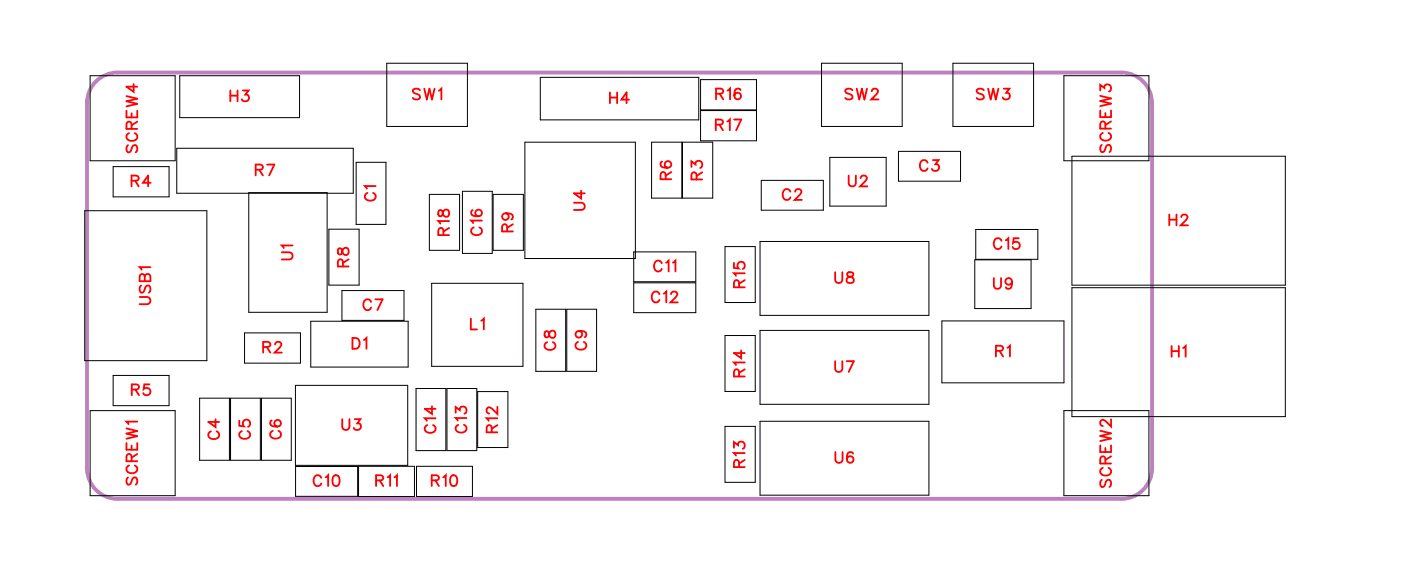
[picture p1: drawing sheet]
<svg xmlns="http://www.w3.org/2000/svg" width="92mm" height="38mm" viewBox="0 0 92 38" stroke-linecap="round" stroke-linejoin="round" font-family="sans-serif">
<path d="M6.3 5.4l.4-.4 .5-.2h.5h66a2 2 0 0 1 2 2v24a2 2 0 0 1-2 2h-66a2 2 0 0 1-2-2v-24l.1-.6 .2-.4z" fill="none" stroke="#bf80bf" stroke-width=".25"/>
<g fill="none" stroke="#000" stroke-width=".07">
<path d="M5.6 13.8h8v9.9h-8zM5.9 5h5.6v5.6h-5.6zM7.4 10.9h3.7v2h-3.7zM11.6 9.7h11.6v3h-11.6zM11.8 5h7.9v2.7h-7.9zM16.4 12.7h5.1v7.8h-5.1zM21.6 15.1h2v3.6h-2zM22.5 19.1h4.1v1.9h-4.1zM23.4 10.7h2v4h-2zM25.4 4.2h5.3v4.1h-5.3zM28.2 12.8h2v3.6h-2zM28.4 18.6h6v5.5h-6z"/>
<path d="M30.4 12.6h2v4h-2zM32.4 12.8h2v3.6h-2zM34.5 9.3h7.3v7.7h-7.3zM35.5 5.1h10.4v2.8h-10.4zM41.7 16.5h4v2h-4zM41.7 18.6h4v1.9h-4zM42.8 9.3h2v3.7h-2zM44.9 9.3h1.9v3.7h-1.9zM46 5.2h3.7v2h-3.7zM46 7.3h3.7v1.9h-3.7zM47.7 16.2h1.9v3.7h-1.9zM50 15.9h11.1v4.8h-11.1z"/>
<path d="M50 11.8h4.1v2h-4.1zM54 4.2h5.3v4.1h-5.3zM54.5 10.3h3.7v3.2h-3.7zM59 9.9h4.1v2h-4.1zM62.6 4.2h5.3v4.1h-5.3zM64.1 17.1h3.7v3.2h-3.7zM64.1 15.1h4.1v1.9h-4.1zM69.9 5h5.6v5.6h-5.6zM70.5 10.3h14v8.4h-14zM70.5 18.9h14v8.5h-14zM5.9 27h5.6v5.6h-5.6zM7.4 24.7h3.7v1.9h-3.7z"/>
<path d="M13.1 26.2h2v4h-2zM15.2 26.2h1.9v4h-1.9zM16.1 21.9h3.6v2h-3.6zM17.2 26.2h1.9v4h-1.9zM19.4 25.3h7.4v5.3h-7.4zM19.4 30.6h4.1v2h-4.1zM20.4 21.1h6.4v3h-6.4zM23.6 30.6h3.6v2h-3.6zM27.3 25.5h2v4.1h-2zM27.4 30.6h3.6v2h-3.6zM29.4 25.5h1.9v4.1h-1.9zM31.4 25.7h2v3.7h-2z"/>
<path d="M35.2 20.3h2v4.1h-2zM37.2 20.3h2v4.1h-2zM47.7 28h1.9v3.7h-1.9zM47.7 22h1.9v3.7h-1.9zM50 21.7h11.1v4.9h-11.1zM50 27.7h11.1v4.8h-11.1zM61.9 21.1h8v4h-8zM69.9 27h5.6v5.6h-5.6z"/>
</g>
<g fill="none" stroke="#f00" stroke-width=".12">
<path d="M8.3 7.3v.4h.7v-.4M8.3 6.3l.7 .2-.7 .2 .7 .1-.7 .2M8.4 9.5l-.1 .2 .1 .3 .2-.1 .2-.4h.1l.1 .2-.1 .3M8.5 8.7a.26 .26 0 0 0-.2 .3 .26 .26 0 0 0 .3 .3h.2a.26 .26 0 0 0 .2-.3 .26 .26 0 0 0-.1-.3M8.6 11.9l.4-.1 .1-.1-.2-.2h-.3v.7M8.6 8.5v-.4l-.2-.1-.1 .5h.7M8.6 7.4v.3M8.8 5.5v.5l-.5-.3h.7M8.9 11.9l.2 .3M9 8l-.4 .2M9.2 19.5h.5l.2 .2-.1 .2-.6 .1M9.3 18.8l-.1 .1 .1 .3h.1l.3-.4h.1l.1 .1-.1 .3"/>
<path d="M9.5 18.2l-.1-.2h-.2v.5h.7v-.3l-.1-.2-.3 .1v.4M9.9 17.6h-.7l.1 .1M9.9 12h-.5l.3-.5v.7M15.1 5.9v.8M15.1 6.3h.5M15.6 5.9v.8M16 5.9h.3l-.2 .3a.24 .24 0 0 1 .2 .4 .24 .24 0 0 1-.4-.1M16.8 11.1h.4l.1-.2-.2-.1h-.3v.7M17 11.1l.3 .4M17.6 10.8h.4l-.3 .7M18.5 16.6h.5l.2 .2-.1 .2h-.6M19.2 16.1h-.7l.2 .2"/>
<path d="M22.2 16.3v.4h.2l.3-.4a.24 .24 0 0 1 .2 .2 .24 .24 0 0 1-.2 .3l-.2-.2-.1-.3zM22.5 17.5v-.4l-.2-.1-.1 .2v.3h.7M22.9 17l-.4 .3M24.2 12.7a.26 .26 0 0 0-.2 .3 .26 .26 0 0 0 .3 .2h.1a.26 .26 0 0 0 .3-.2 .26 .26 0 0 0-.2-.3M24.4 19.8a.26 .26 0 0 0-.3-.1 .26 .26 0 0 0-.2 .2v.2a.26 .26 0 0 0 .2 .3 .26 .26 0 0 0 .3-.2M24.7 19.7h.4l-.3 .7M24.7 12.2h-.7l.1 .2M27.6 5.9l-.2-.1-.3 .1 .1 .2 .4 .2v.1l-.2 .1-.3-.1M27.9 5.8l.2 .7 .1-.7 .2 .7 .2-.7M28.8 13.8v.4h.2l.3-.4a.24 .24 0 0 1 .2 .2 .24 .24 0 0 1-.2 .2l-.2-.1-.1-.3zM28.8 6l.2-.2v.7M29.1 15.4v-.4h-.2l-.1 .1v.3h.7"/>
<path d="M29.5 14.5h-.7l.1 .2M29.5 15l-.4 .2M31.1 13.8h-.1a.35 .35 0 0 0 .3 .5 .35 .35 0 0 0 .4-.3 .22 .22 0 0 0-.2-.2 .22 .22 0 0 0-.3 .2 .22 .22 0 0 0 .2 .2M31.1 14.9a.26 .26 0 0 0-.1 .3 .26 .26 0 0 0 .2 .2h.2a.26 .26 0 0 0 .3-.2 .26 .26 0 0 0-.2-.3M31.7 14.5h-.7l.1 .2M33.2 14a.22 .22 0 0 1 .2 .3 .22 .22 0 0 1-.3 .1 .22 .22 0 0 1 0-.4h.1a.34 .34 0 0 1 .5 .3l-.1 .1M33.3 15.2v-.4l-.2-.1-.1 .2v.3h.7M33.7 14.7l-.4 .3M37.7 13.3h.5l.2 .2-.1 .3h-.6M38.2 12.5v.5l-.5-.3h.7M40.1 6.1v.7M40.1 6.4h.5"/>
<path d="M40.6 6.1v.7M41.3 6.5h-.5l.4-.4v.7M43.3 19.3a.26 .26 0 0 0-.3-.1 .26 .26 0 0 0-.2 .2v.2a.26 .26 0 0 0 .2 .3 .26 .26 0 0 0 .3-.2M43.5 17.3a.26 .26 0 0 0-.3-.2 .26 .26 0 0 0-.2 .3v.2a.26 .26 0 0 0 .2 .2 .26 .26 0 0 0 .3-.1M43.5 10.6h-.1a.35 .35 0 0 0 .3 .5 .35 .35 0 0 0 .4-.3 .22 .22 0 0 0-.2-.2 .22 .22 0 0 0-.2 .2 .22 .22 0 0 0 .2 .2M43.6 19.3l.2-.1v.7M43.7 11.8v-.4l-.2-.1-.1 .2v.3h.7M43.8 17.3l.1-.2v.7M44.1 19.3l.1-.1h.2l.1 .1-.1 .2-.3 .4h.4M44.1 11.3l-.4 .2M44.2 17.3l.2-.2v.7M45.4 11v-.4l.3 .2a.24 .24 0 0 1 .4-.2 .24 .24 0 0 1-.1 .4"/>
<path d="M45.8 11.8l-.1-.4-.1-.1-.2 .2v.3h.8M46.2 11.3l-.4 .3M47 8.2h.4l.1-.2-.2-.1h-.3v.7M47.1 6.2l.4-.1v-.1l-.1-.2h-.3v.7M47.3 8.2l.2 .4M47.3 6.2l.2 .3M47.8 8l.2-.1v.7M47.8 6l.2-.2v.7M48.2 17.3v.3h.3a.25 .25 0 0 1 0-.3 .25 .25 0 0 1 .4 0 .25 .25 0 0 1-.1 .4M48.2 7.9h.5l-.3 .7M48.6 18.9l-.1-.4-.1-.1-.2 .2v.3h.7M48.7 5.9h-.1a.35 .35 0 0 0-.4 .2 .35 .35 0 0 0 .3 .4 .22 .22 0 0 0 .2-.2 .22 .22 0 0 0-.2-.2 .22 .22 0 0 0-.2 .2"/>
<path d="M48.9 18h-.7l.2 .1M48.9 18.4l-.3 .2M51.9 12.6a.26 .26 0 0 0-.2-.2 .26 .26 0 0 0-.3 .3v.2a.26 .26 0 0 0 .3 .2 .26 .26 0 0 0 .2-.1M52.3 12.6l.1-.2h.1l.2 .2-.1 .2-.4 .3h.5M54.9 17.9v.5l.2 .2 .2-.1 .1-.6M55.7 17.9v.2l.3 .1 .1 .2a.24 .24 0 0 1-.2 .2 .24 .24 0 0 1-.3-.2l.5-.3-.1-.2zM55.8 11.5v.5l.2 .2 .2-.1 .1-.6M56 5.9l-.1-.1-.3 .1v.2l.4 .2v.1l-.1 .1-.3-.1M56.3 5.8l.2 .7 .1-.7 .2 .7 .2-.7M56.6 11.7l.1-.2h.1l.2 .2-.1 .2-.4 .3h.5M57.3 6l.1-.2h.2l.1 .2-.1 .2-.3 .3h.4M61 10.7a.26 .26 0 0 0-.3-.2 .26 .26 0 0 0-.2 .3v.2a.26 .26 0 0 0 .2 .2 .26 .26 0 0 0 .3-.1"/>
<path d="M61.3 10.5h.4l-.2 .3a.24 .24 0 0 1 .2 .4 .25 .25 0 0 1-.5-.1M64.7 5.9l-.2-.1-.3 .1 .1 .2 .4 .2v.1l-.2 .1-.3-.1M64.9 5.8l.2 .7 .2-.7 .1 .7 .2-.7M65.3 18.3v.5l.2 .2 .3-.1v-.6M65.8 15.8a.26 .26 0 0 0-.3-.2 .26 .26 0 0 0-.2 .3v.2a.26 .26 0 0 0 .2 .3 .26 .26 0 0 0 .3-.2M66 5.8h.3l-.2 .3a.24 .24 0 0 1 .2 .4 .24 .24 0 0 1-.4-.1M66.1 15.8l.2-.2v.8M66.5 18.5a.22 .22 0 0 1-.3 .2 .22 .22 0 0 1-.1-.4 .22 .22 0 0 1 .4 .1v.1a.34 .34 0 0 1-.3 .5l-.1-.1M67 15.6h-.4v.4a.25 .25 0 0 1 .4-.1 .25 .25 0 0 1-.1 .4 .25 .25 0 0 1-.3-.1M72.3 5.9v-.3l.3 .2a.24 .24 0 0 1 .4-.2 .24 .24 0 0 1-.1 .4M72.3 7.3v.4h.7v-.4M72.3 6.3l.7 .2-.7 .1 .7 .2-.7 .2"/>
<path d="M72.4 9.5l-.1 .2 .1 .3 .2-.1 .2-.3 .1-.1 .1 .2-.1 .3M72.5 8.7a.26 .26 0 0 0-.2 .3 .26 .26 0 0 0 .3 .2h.2a.26 .26 0 0 0 .2-.2 .26 .26 0 0 0-.1-.3M72.6 8.4v-.4h-.2l-.1 .4h.7M72.6 7.4v.3M73 8l-.4 .2M76.9 14.1v.7M76.9 14.4h.4M77.3 14.1v.7M77.6 14.3l.2-.2h.1l.1 .1-.1 .3-.3 .3h.5M8.3 29.1v.4h.7v-.4M8.3 28.1l.7 .2-.7 .2 .7 .2-.7 .1M8.4 31.4l-.1 .1 .1 .3h.2l.2-.4h.1l.1 .1-.1 .3"/>
<path d="M8.5 30.6a.26 .26 0 0 0-.2 .3 .26 .26 0 0 0 .3 .2h.2a.26 .26 0 0 0 .2-.2 .26 .26 0 0 0-.1-.3M8.6 30.3v-.4h-.2l-.1 .4h.7M8.6 29.3v.2M8.7 25.6h.4v-.2l-.1-.2h-.3v.8M8.9 25.6l.2 .4M9 27.7h-.7l.1 .2M9 29.8l-.4 .3M9.8 25.2h-.3l-.1 .4a.25 .25 0 0 1 .4-.1 .25 .25 0 0 1 0 .4 .25 .25 0 0 1-.4-.1M13.9 28.3a.26 .26 0 0 0-.2 .3 .26 .26 0 0 0 .3 .2h.1a.26 .26 0 0 0 .3-.2 .26 .26 0 0 0-.2-.3M14.2 27.5v.6l-.5-.4h.7M15.7 27.6v.4h.3a.25 .25 0 0 1 0-.4 .25 .25 0 0 1 .4 .1 .25 .25 0 0 1-.1 .3M15.9 28.3a.26 .26 0 0 0-.2 .3 .26 .26 0 0 0 .3 .2h.2a.26 .26 0 0 0 .2-.2 .26 .26 0 0 0-.1-.3"/>
<path d="M17.3 22.8h.4l.1-.2-.2-.1h-.3v.7M17.5 22.8l.3 .4M17.9 27.6h-.1a.35 .35 0 0 0 .2 .5 .35 .35 0 0 0 .5-.3 .22 .22 0 0 0-.2-.2 .22 .22 0 0 0-.3 .2 .22 .22 0 0 0 .2 .2M17.9 28.3a.26 .26 0 0 0-.1 .3 .26 .26 0 0 0 .2 .2h.2a.26 .26 0 0 0 .3-.2 .26 .26 0 0 0-.2-.3M18.1 22.6l.1-.1h.2l.1 .1-.1 .2-.3 .4h.4M21.1 31.4a.26 .26 0 0 0-.3-.2 .26 .26 0 0 0-.2 .3v.2a.26 .26 0 0 0 .2 .2 .26 .26 0 0 0 .3-.1M21.4 31.4l.2-.2v.7M21.9 31.3l.2-.1a.37 .37 0 0 1 .2 .4 .37 .37 0 0 1-.2 .3 .45 .45 0 0 1-.2-.6zM22.5 27.5v.5l.2 .2 .2-.1 .1-.6M23.2 22.2h.2a.38 .38 0 0 1 .2 .4 .38 .38 0 0 1-.2 .3h-.2zM23.3 27.5h.4l-.2 .3a.24 .24 0 0 1 .2 .4 .25 .25 0 0 1-.5-.1M23.9 22.3l.2-.1v.7"/>
<path d="M24.7 31.6l.4-.1 .1-.1-.2-.2h-.3v.7M25 31.6l.2 .3M25.5 31.4l.1-.2v.7M25.9 31.4l.2-.2v.7M28.1 27.9a.26 .26 0 0 0-.2 .3 .26 .26 0 0 0 .3 .2h.2a.26 .26 0 0 0 .2-.2 .26 .26 0 0 0-.1-.3M28.4 31.6l.4-.1v-.1l-.1-.2h-.3v.7M28.4 26.7v.5l-.5-.3h.7M28.6 31.6l.2 .3M28.6 27.5h-.7l.2 .1M29.1 31.4l.2-.2v.7M29.7 31.3l.1-.1a.37 .37 0 0 1 .3 .4 .37 .37 0 0 1-.3 .3 .45 .45 0 0 1-.1-.6zM29.9 27.1v-.4l.3 .2a.24 .24 0 0 1 .4-.1 .24 .24 0 0 1-.1 .4"/>
<path d="M30.1 27.9a.26 .26 0 0 0-.2 .3 .26 .26 0 0 0 .3 .2h.2a.26 .26 0 0 0 .3-.2 .26 .26 0 0 0-.2-.3M30.7 27.5h-.8l.2 .1M30.9 20.9v.7h.4M31.6 21.1l.2-.2v.7M32.3 28.4v-.4l-.2-.1-.1 .2v.3h.7M32.7 27.5h-.7l.1 .1M32.7 26.7v.5l-.3-.3-.3-.1-.1 .1v.1l.2 .2M32.7 27.9l-.4 .3M35.8 21.8v.3l.2 .1 .3-.5a.24 .24 0 0 1 .2 .3 .24 .24 0 0 1-.2 .2l-.2-.1-.1-.3zM36 22.5a.26 .26 0 0 0-.2 .3 .26 .26 0 0 0 .3 .2h.1a.26 .26 0 0 0 .3-.2 .26 .26 0 0 0-.2-.3M38 22.5a.26 .26 0 0 0-.2 .3 .26 .26 0 0 0 .3 .2h.2a.26 .26 0 0 0 .2-.2 .26 .26 0 0 0-.1-.3M38.1 21.7a.22 .22 0 0 1 .2 .3 .22 .22 0 0 1-.4 .1 .22 .22 0 0 1 0-.3l.2-.1a.34 .34 0 0 1 .4 .3l-.1 .1"/>
<path d="M48.2 29.4v-.4l.3 .2a.24 .24 0 0 1 .4-.1 .24 .24 0 0 1-.1 .4M48.6 30.7l-.1-.4-.1-.1-.2 .2v.3h.7M48.6 24.7l-.1-.4h-.1l-.2 .1v.3h.7M48.7 23v.5l-.5-.3h.7M48.9 29.8h-.7l.2 .1M48.9 23.8h-.7l.2 .2M48.9 30.2l-.3 .2M48.9 24.3l-.3 .2M54.9 23.7v.5l.2 .2 .2-.1 .1-.6M54.9 29.7v.5l.2 .2 .2-.1 .1-.6M55.6 23.7h.5l-.3 .7M56.1 29.8l-.1-.1a.35 .35 0 0 0-.4 .3 .35 .35 0 0 0 .3 .4 .22 .22 0 0 0 .2-.2 .22 .22 0 0 0-.2-.2 .22 .22 0 0 0-.2 .2"/>
<path d="M65.5 23h.4v-.2l-.1-.1h-.3v.7M65.7 23l.2 .4M66.2 22.8l.2-.1v.7M72.3 29.3v.4h.7v-.4M72.3 28.3l.7 .2-.7 .1 .7 .2-.7 .2M72.4 31.5l-.1 .2 .1 .3 .2-.1 .2-.4h.1l.1 .2-.1 .3M72.5 30.7a.26 .26 0 0 0-.2 .3 .26 .26 0 0 0 .3 .2h.2a.26 .26 0 0 0 .2-.2 .26 .26 0 0 0-.1-.3M72.6 30.4v-.4h-.2l-.1 .4h.7M72.6 29.4v.3M73 27.5v.5l-.3-.3-.3-.1-.1 .1v.1l.2 .2M73 30l-.4 .2M77 22.7v.7"/>
<path d="M77 23.1h.5M77.5 22.7v.7M77.8 22.9l.1-.2v.7"/>
</g>
<g font-size="1.2" fill="#fff">
<text x="9.3" y="10.1" transform="rotate(-90 9.3 10.1)">SCREW4</text>
<text x="15.1" y="6.9">H3</text>
<text x="16.7" y="11.8">R7</text>
<text x="27.1" y="6.8">SW1</text>
<text x="40" y="7.1">H4</text>
<text x="44.4" y="11.8" transform="rotate(-90 44.4 11.8)">R6</text>
<text x="46.5" y="11.8" transform="rotate(-90 46.5 11.8)">R3</text>
<text x="47" y="8.9">R17</text>
<text x="47" y="6.8">R16</text>
<text x="55.5" y="6.8">SW2</text>
<text x="60.4" y="11.5">C3</text>
<text x="64.1" y="6.8">SW3</text>
<text x="73.3" y="10.1" transform="rotate(-90 73.3 10.1)">SCREW3</text>
<text x="8.6" y="12.5">R4</text>
<text x="19.5" y="17.1" transform="rotate(-90 19.5 17.1)">U1</text>
<text x="23.2" y="17.6" transform="rotate(-90 23.2 17.6)">R8</text>
<text x="25" y="13.2" transform="rotate(-90 25 13.2)">C1</text>
<text x="29.8" y="15.5" transform="rotate(-90 29.8 15.5)">R18</text>
<text x="32" y="15.5" transform="rotate(-90 32 15.5)">C16</text>
<text x="34" y="15.3" transform="rotate(-90 34 15.3)">R9</text>
<text x="38.7" y="13.9" transform="rotate(-90 38.7 13.9)">U4</text>
<text x="51.4" y="13.4">C2</text>
<text x="55.7" y="12.5">U2</text>
<text x="65.3" y="16.7">C15</text>
<text x="76.8" y="15.1">H2</text>
<text x="10.2" y="20" transform="rotate(-90 10.2 20)">USB1</text>
<text x="17.2" y="23.5">R2</text>
<text x="23.1" y="23.2">D1</text>
<text x="23.8" y="20.7">C7</text>
<text x="30.9" y="21.9">L1</text>
<text x="36.8" y="23" transform="rotate(-90 36.8 23)">C8</text>
<text x="38.8" y="23" transform="rotate(-90 38.8 23)">C9</text>
<text x="42.8" y="20.2">C12</text>
<text x="42.9" y="18.1">C11</text>
<text x="49.2" y="18.9" transform="rotate(-90 49.2 18.9)">R15</text>
<text x="54.8" y="18.9">U8</text>
<text x="65.3" y="19.3">U9</text>
<text x="65.4" y="23.7">R1</text>
<text x="76.9" y="23.7">H1</text>
<text x="8.6" y="26.3">R5</text>
<text x="14.7" y="28.9" transform="rotate(-90 14.7 28.9)">C4</text>
<text x="16.7" y="28.9" transform="rotate(-90 16.7 28.9)">C5</text>
<text x="18.8" y="28.9" transform="rotate(-90 18.8 28.9)">C6</text>
<text x="22.4" y="28.5">U3</text>
<text x="28.9" y="28.5" transform="rotate(-90 28.9 28.5)">C14</text>
<text x="31" y="28.5" transform="rotate(-90 31 28.5)">C13</text>
<text x="33" y="28.5" transform="rotate(-90 33 28.5)">R12</text>
<text x="49.2" y="24.8" transform="rotate(-90 49.2 24.8)">R14</text>
<text x="54.8" y="24.7">U7</text>
<text x="9.3" y="31.9" transform="rotate(-90 9.3 31.9)">SCREW1</text>
<text x="20.5" y="32.2">C10</text>
<text x="24.7" y="32.2">R11</text>
<text x="28.3" y="32.2">R10</text>
<text x="49.2" y="30.7" transform="rotate(-90 49.2 30.7)">R13</text>
<text x="54.8" y="30.7">U6</text>
<text x="73.3" y="32" transform="rotate(-90 73.3 32)">SCREW2</text>
</g>
</svg>
